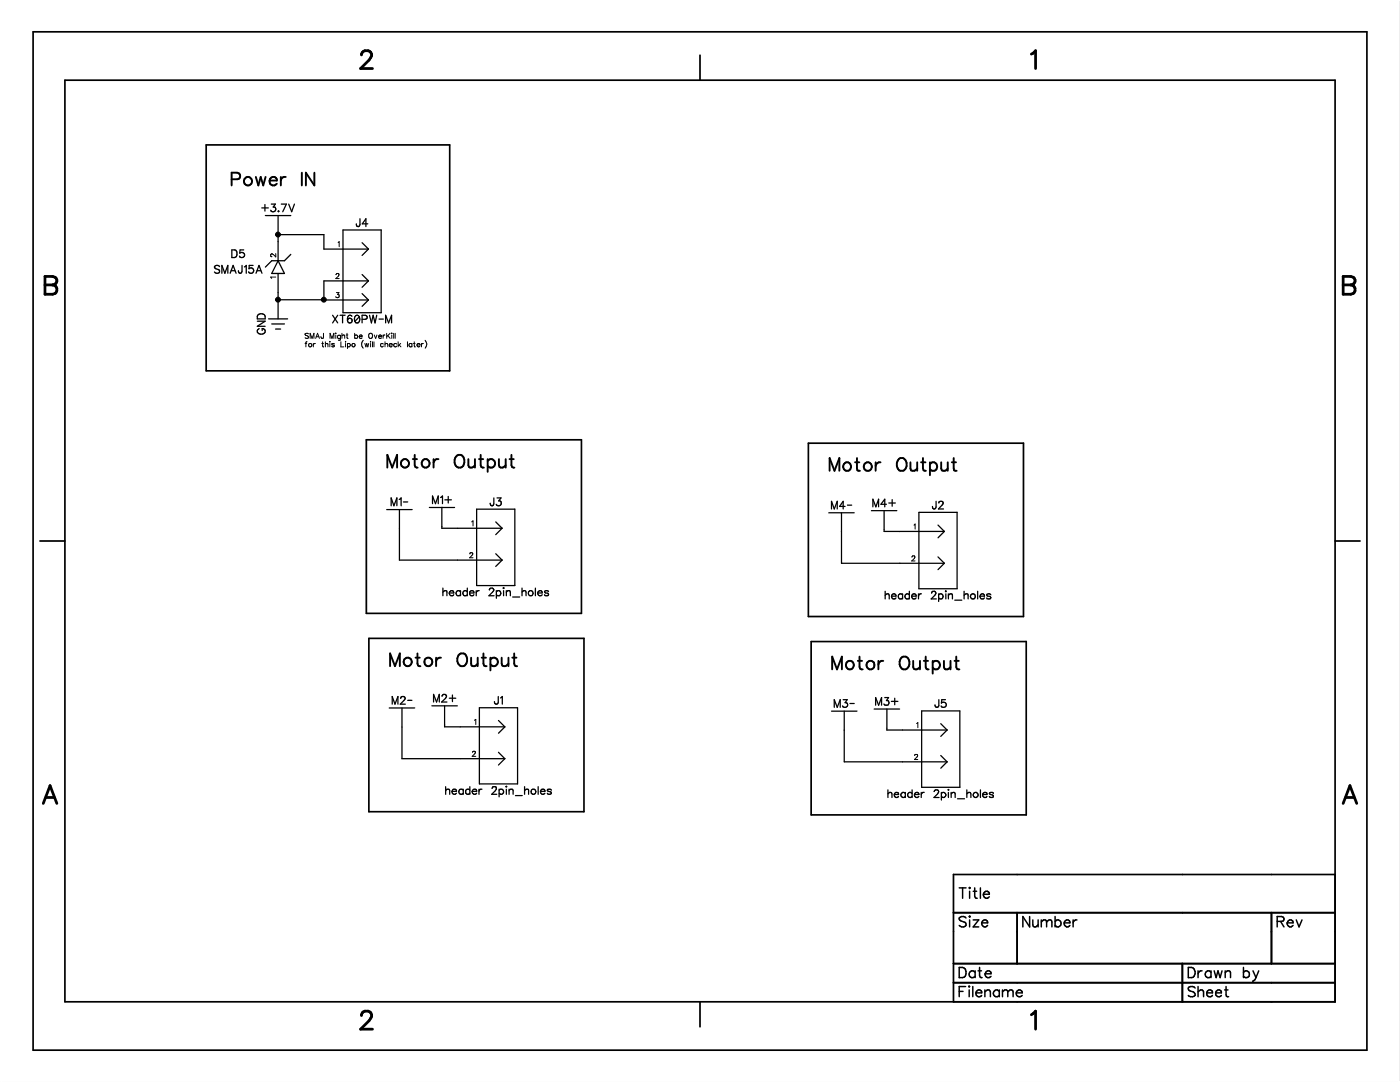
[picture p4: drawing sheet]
<svg xmlns="http://www.w3.org/2000/svg" width="279mm" height="216mm" viewBox="0 0 279 216" stroke-linecap="round" stroke-linejoin="round" font-family="sans-serif">
<g fill="#000" stroke="#000" stroke-width=".2">
<path d="M0 0h279.4v215.9h-279.4z"/>
<circle cx="55.5" cy="46.8" r=".49"/>
<circle cx="55.5" cy="59.8" r=".49"/>
<circle cx="64.6" cy="59.8" r=".49"/>
</g>
<g fill="#fff" stroke="#fff" stroke-width=".2">
<path d="M0 0h279.4v215.9h-279.4z"/>
<path d="M.3 0h278.8v215.9h-278.8z"/>
</g>
<g fill="none" stroke="#000" stroke-width=".2">
<path d="M55 55.3h-1l.2 .2M55 50.6v.7l-.8-.7-.2 .5 .3 .1M67.1 54.8l.2-.2 .3 .1-.1 .4-.5 .5h.7M67.1 58.4h.5l-.2 .4a.34 .34 0 0 1 .3 .3 .34 .34 0 0 1-.3 .3 .34 .34 0 0 1-.4-.2M67.5 48.4l.2-.2v1M60.9 68.5h.3M61.3 68.2l-.3 .2v.8M61.6 66.6l-.3-.1-.4 .1 .1 .3 .6 .3-.3 .3-.4-.1M61.9 67.5v-1l.4 1 .4-1v1M62.5 68.5v.7M62.9 68.5l-.3 .2-.1 .1M63 67.5l.4-1 .4 1"/>
<path d="M63.1 67.2h.5M64.2 68.5h.4M64.4 68.2v.8l.2 .2M64.6 66.5l-.1 .9-.3 .1-.1-.3M64.9 68.7l.5-.1v.6M64.9 68.2v1M65.8 68.1v.1zM65.8 68.5v.7M65.9 67.5v-1l.4 1 .3-1v1M66.7 68.7l-.2-.2-.3 .2 .5 .2v.3h-.3l-.2-.2M66.9 66.5h.2zM67 66.8v.7"/>
<path d="M67.9 66.9v.9l-.4 .1M67.9 67a.34 .34 0 0 0-.4 0 .34 .34 0 0 0 0 .5 .34 .34 0 0 0 .4-.1M68 68.2v1h.6M68.2 66.5v1M68.2 67l.3-.2 .2 .1 .1 .6M69 68.1v.1zM69 68.5v.7M69.1 66.8h.3M69.3 66.5v.8l.2 .2M69.3 68.7l.4-.2 .2 .3-.2 .4-.4-.2M69.3 68.5v1.1M70.8 67a.34 .34 0 0 1 .5-.1 .34 .34 0 0 1 0 .5 .34 .34 0 0 1-.5 0"/>
<path d="M70.8 66.5v1M71.7 67.1l.2 .4 .4-.1M71.8 67l.3-.2 .2 .3h-.6zM72.5 67.9a1.06 1.06 0 0 0 0 1.6M72.8 68.5l.2 .7 .2-.7 .2 .7 .2-.7M73.7 66.6v-.1a.47 .47 0 0 1 .7 .5 .47 .47 0 0 1-.7 .4zM74 68.1v.1zM74 68.5v.7M74.3 68.2v1M74.6 68.2v1M74.7 66.8l.3 .7 .2-.7M75.6 67.1l.1 .4 .5-.1"/>
<path d="M75.6 67l.3-.2 .3 .3h-.6zM76.5 66.8v.7M76.5 68.7a.31 .31 0 0 0-.5-.1 .31 .31 0 0 0 0 .5 .31 .31 0 0 0 .5-.1M76.8 66.8l-.2 .1-.1 .2M76.8 68.7l.5-.1 .1 .6M76.8 68.2v1M77.2 66.5v1M77.4 66.9l.5 .6M77.7 68.8l.1 .4h.3l.2-.2M77.8 68.6h.4l.1 .2h-.6zM77.9 66.5l-.7 .7M78.1 66.5h.1"/>
<path d="M78.2 66.8v.7M78.6 66.5v1M78.9 66.5v1M79.2 68.7a.33 .33 0 0 0-.5-.1 .33 .33 0 0 0 0 .5 .33 .33 0 0 0 .5-.1M79.5 68.2v1M79.7 68.8l.3 .4M80 68.5l-.5 .5M81.3 68.2v1M82.2 68.7a.33 .33 0 0 0-.5-.1 .33 .33 0 0 0 0 .5 .33 .33 0 0 0 .5-.1M82.2 68.5v.7M82.5 68.5h.3M82.7 68.2v.8l.2 .2"/>
<path d="M83.2 68.8l.2 .4h.2l.2-.2M83.4 68.6h.3l.1 .2h-.6zM84.1 68.5v.7M84.5 68.5l-.3 .1-.1 .2M84.8 67.9a1.06 1.06 0 0 1 0 1.6M93.8 110.5h.1M93.8 110.5l.1-.2h.2l.3 .3-.7 .7h.7M94.1 104.1l.3-.2v1M182 111.2l.2-.3 .3 .1v.5l-.6 .4h.7M182.4 104.8l.2-.2v1M94.3 150.1l.2-.2 .4 .2-.2 .3-.5 .5h.8M94.7 143.7l.3-.1v1"/>
<path d="M182.5 150.7a.29 .29 0 0 1 .4-.2 .29 .29 0 0 1 .2 .4l-.6 .7h.7M182.5 150.7h.1M182.9 144.4l.3-.2v1"/>
<circle cx="61.9" cy="68.9" r=".34"/>
<circle cx="70.5" cy="68.9" r=".34"/>
</g>
<g fill="none" stroke="#000" stroke-width=".34">
<path d="M6.6 6.3h266.2v203.2h-266.2zM13 16h253.4v183.9h-253.4zM139.7 11v5M41.1 28.9h48.6v45.1h-48.6zM73.1 87.8h42.9v34.6h-42.9zM161.3 88.4h43v34.6h-43zM8 107.9h5M266.4 107.9h5M73.6 127.4h42.9v34.6h-42.9zM161.9 128h42.9v34.6h-42.9zM266.4 174.5h-76.1v25.4M139.7 199.9v5"/>
<path d="M190.3 182.1h76.1M190.3 192.3h76.1M190.3 196.1h76.1M203 182.1v10.2M236 192.3v7.6M253.7 182.1v10.2"/>
</g>
<g fill="none" stroke="#000" stroke-width=".38">
<path d="M46.2 35.8l1.5-.1a.68 .68 0 0 0 .2-.7 .68 .68 0 0 0-.6-.5h-1.1v2.5M51.1 35.3l.5 1.7 .4-1.7 .5 1.7 .5-1.7M53.8 36a.8 .8 0 0 0 .5 .9 .8 .8 0 0 0 .9-.2M54.1 35.4a.68 .68 0 0 1 .8 0 .68 .68 0 0 1 .3 .6h-1.4zM56 35.3v1.7M57 35.3a.8 .8 0 0 0-1 .7M60.2 34.5v2.5M62.7 34.5v2.5l-1.7-2.5v2.5M77.3 93.3v-2.5l1 2.5 .9-2.5v2.5M82.4 91.6h.8M82.8 90.8v2l.1 .4 .5 .1M86.5 91.6v1.7"/>
<path d="M87.5 91.6a.8 .8 0 0 0-1 .7M91 91.1a.93 .93 0 0 1 1-.3 .93 .93 0 0 1 .7 .9 1.19 1.19 0 0 1-.8 1.6 1.29 1.29 0 0 1-1.1-.8 1.29 1.29 0 0 1 .2-1.4zM93.5 91.6l.1 1.6 .6 .1 .6-.5M94.8 91.6v1.7M95.6 91.6h.8M95.9 90.8v2l.2 .4 .5 .1M97.3 92a.83 .83 0 0 1 1.2-.1 .83 .83 0 0 1 0 1.2 .83 .83 0 0 1-1.2-.1M97.3 91.6v2.5M99.6 91.6l.1 1.6 .6 .1 .6-.5M100.9 91.6v1.7M101.7 91.6h.8M102.1 90.8v2l.1 .4 .5 .1"/>
<path d="M165.6 93.9v-2.5l.9 2.5 1-2.5v2.5M170.6 92.2h.9M171 91.4l.1 2.5h.5M174.8 92.2v1.7M175.7 92.2a.85 .85 0 0 0-.9 .8M179.5 91.5l.2-.1a1.24 1.24 0 0 1 1.2 .6 1.24 1.24 0 0 1-.1 1.3 .94 .94 0 0 1-1 .6 .94 .94 0 0 1-.8-.9 1.76 1.76 0 0 1 .5-1.5zM181.7 92.2l.1 1.7h.7l.5-.4M183 92.2v1.7M183.8 92.2h.9M184.2 91.4v2.1l.1 .4h.5M185.6 92.6a.83 .83 0 0 1 1.4 .3 .83 .83 0 0 1-.9 1l-.5-.3M185.6 92.2v2.6"/>
<path d="M187.8 92.2l.2 1.7a.86 .86 0 0 0 1.1-.4M189.1 92.2v1.7M189.9 92.2h.9M190.3 91.4l.1 2.5h.5M77.9 132.9v-2.5l.9 2.5 1-2.5v2.5M82.9 131.2h.9M83.3 130.4v2l.1 .4 .5 .1M87 131.2v1.7M88 131.2a.85 .85 0 0 0-1 .8M91.8 130.5a.95 .95 0 0 1 1.4 .9 1.12 1.12 0 0 1-.2 1.1 1.12 1.12 0 0 1-1.2 .3 1.52 1.52 0 0 1 0-2.3zM94 131.2l.1 1.6 .6 .1 .6-.5M95.3 131.2v1.7"/>
<path d="M96.1 131.2h.9M96.5 130.4v2l.1 .4 .5 .1M97.9 131.6a.82 .82 0 0 1 1.2-.2 .82 .82 0 0 1 0 1.3 .82 .82 0 0 1-1.2-.2M97.9 131.2v2.6M100.1 131.2l.1 1.6 .6 .1 .7-.5M101.5 131.2v1.7M102.2 131.2h.9M102.6 130.4v2l.1 .4 .5 .1M166.1 133.6v-2.6l.9 2.6 1-2.6v2.6M171.2 131.9h.8M171.5 131v2.1l.2 .3 .5 .2M175.3 131.9v1.7"/>
<path d="M176.3 131.9a.85 .85 0 0 0-1 .7M180 131.1a1.1 1.1 0 0 1 1.3 .2 1.1 1.1 0 0 1 .2 1.3 .97 .97 0 0 1-1 1 .97 .97 0 0 1-1-1 1.58 1.58 0 0 1 .5-1.5zM182.2 131.9l.2 1.5 .6 .2 .6-.5M183.6 131.9v1.7M184.4 131.9h.8M184.7 131v2.1l.2 .3 .4 .2M186.1 132.2a.81 .81 0 0 1 1.2-.1 .81 .81 0 0 1 0 1.2 .81 .81 0 0 1-1.2-.1M186.1 131.9v2.5M188.4 131.9l.1 1.5 .6 .2 .6-.5M189.7 131.9v1.7M190.5 131.9h.8M190.8 131v2.1l.2 .3 .5 .2"/>
<circle cx="49.5" cy="36.1" r=".85"/>
<circle cx="80.8" cy="92.4" r=".85"/>
<circle cx="84.9" cy="92.5" r=".84"/>
<circle cx="169.1" cy="93.1" r=".84"/>
<circle cx="173.2" cy="93.1" r=".84"/>
<circle cx="81.4" cy="132.1" r=".84"/>
<circle cx="85.4" cy="132.1" r=".84"/>
<circle cx="169.6" cy="132.7" r=".83"/>
<circle cx="173.7" cy="132.7" r=".83"/>
</g>
<g fill="none" stroke="#000" stroke-width=".25">
<path d="M43.8 53.2a.56 .56 0 0 0-.5-.3 .56 .56 0 0 0-.5 .4l.3 .3 .6 .2 .1 .5a.6 .6 0 0 1-1 0M44.3 54.5v-1.5l.6 1.5 .6-1.5v1.5M45.9 54.5l.6-1.5 .6 1.5M46.1 54h.8M46.3 49.9h.5a.82 .82 0 0 1 .5 .7 .82 .82 0 0 1-.5 .8h-.5zM48.3 53v1.1l-.1 .3h-.5l-.1-.4M48.6 49.9h-.7l-.1 .6a.55 .55 0 0 1 .9-.1 .55 .55 0 0 1-.1 .9 .55 .55 0 0 1-.8-.2M48.8 53.3l.3-.3v1.5M50.5 53h-.8v.6a.54 .54 0 0 1 .8 0 .54 .54 0 0 1-.1 .8 .54 .54 0 0 1-.8-.2M51.1 54.5l.6-1.5 .6 1.5M51.3 54h.7M52.2 41.5h1.4"/>
<path d="M52.9 40.8v1.3M53 43h5M54.1 40.7h.8l-.4 .6a.5 .5 0 0 1 .5 .8 .5 .5 0 0 1-.9 0l-.1-.1M55.5 46.8h9.1v2.9h8.9M55.5 43v9M55.5 54.6v9M55.5 59.8h9.1M55.5 52l1.3 2.6h-2.6zM55.5 42.2h.2zM56.1 40.7h1l-.7 1.5M57.6 40.7l.6 1.5 .6-1.5M58 50.8l-1.2 1.2h-2.6l-1.2 1.3"/>
<path d="M68.5 45.9h7.6v16.5h-7.6zM71.8 43.6v1.4l-.3 .2-.3-.1-.1-.4M72.3 48.4l1.2 1.3M72.3 54.8l1.2 1.2M72.3 58.6l1.2 1.3M73.4 44.7h-1.1l.7-1.1v1.6M73.5 56h-8.9v3.9h8.9M73.5 49.7l-1.2 1.3M73.5 56l-1.2 1.3M73.5 59.9l-1.2 1.2M51.4 64.1h1.5l-1.5 1h1.5M51.6 62.7l.3-.1 .8 .1 .2 .4v.5h-1.5v-.5z"/>
<path d="M51.7 65.6a.56 .56 0 0 0-.4 .6 .56 .56 0 0 0 .6 .5h.4a.55 .55 0 0 0 .6-.6 .55 .55 0 0 0-.6-.5v.4M53.6 63.6h3.8M54.2 64.6h2.6M55 65.7h1M66.4 62.9l1 1.5M67.4 62.9l-1 1.5M67.9 62.9h1M68.4 62.9v1.5M70.2 63.1a.44 .44 0 0 0-.4-.2 .44 .44 0 0 0-.4 .3l-.1 .7M71.7 63.2a.48 .48 0 0 0-.4-.3 .48 .48 0 0 0-.5 .3v.9M71.7 63.2a.74 .74 0 0 1 .1 .9 .74 .74 0 0 1-.8 .3l-.2-.3M71.7 63.2l-.9 .9"/>
<path d="M72.3 63.7l.8-.1 .2-.4-.4-.3h-.6v1.5M73.7 62.9l.4 1.5 .4-1.5 .3 1.5 .4-1.5M75.6 63.7h.9M77 64.4v-1.5l.6 1.5 .5-1.5v1.5M79.7 99.7l.4-.3v1.5M87.9 99.3l.4-.3v1.5M88.8 99.7h1.3M89.5 99.1v1.3M98.6 99.4v1.1l-.2 .3h-.4l-.2-.4M99.2 99.4h.8l-.5 .5a.52 .52 0 0 1 .4 .9 .52 .52 0 0 1-.9-.2M178.1 99.7v1.3M77.2 101.7h5.1"/>
<path d="M78.1 100.9v-1.5l.5 1.5 .6-1.5v1.5M79.7 101.7v10.1h20.5M80.5 100.2h.9M85.7 101.3h5M86.3 100.5v-1.5l.6 1.5 .6-1.5v1.5M88.2 101.3v4.1h12M88.4 117.3v1.6M88.4 118.2l.4-.3h.4v1M89.7 118.3v.1a.48 .48 0 0 0 .3 .5 .48 .48 0 0 0 .6-.2M89.7 118.1a.43 .43 0 0 1 .6-.2 .43 .43 0 0 1 .3 .4h-.9zM91.9 118.1a.49 .49 0 0 0-.7-.1 .49 .49 0 0 0 0 .7 .49 .49 0 0 0 .7 0M91.9 117.9v1"/>
<path d="M93.3 118.1a.49 .49 0 0 0-.8-.1 .49 .49 0 0 0 0 .7 .49 .49 0 0 0 .8 0M93.3 117.3v1.6M93.7 118.3v.1a.45 .45 0 0 0 .4 .5 .45 .45 0 0 0 .5-.2M93.8 118.1a.43 .43 0 0 1 .5-.2 .43 .43 0 0 1 .3 .4h-.9zM95 117.9v1M95.1 101.6h7.6v15.2h-7.6zM95.6 117.9l-.5 .2-.1 .2M97.7 117.7l.3-.4h.3l.3 .3-.1 .3-.9 1h1M98.9 104.1l1.3 1.3M98.9 110.5l1.3 1.3M99.1 117.9v1.5M99.1 118.1a.49 .49 0 0 1 .7-.1 .49 .49 0 0 1 0 .7 .49 .49 0 0 1-.7 0"/>
<path d="M100.2 105.4l-1.3 1.3M100.2 111.8l-1.3 1.2M100.5 117.9v1M100.5 117.3v.1zM101 117.9v1M101 118.2l.4-.3h.4l.1 1M102.3 119.1h1.4M104.2 118.2l.3-.3h.4l.1 1M104.2 117.3v1.6M106.8 117.3v1.6M107.3 118.3v.1a.48 .48 0 0 0 .4 .5 .48 .48 0 0 0 .5-.2M107.4 118.1a.43 .43 0 0 1 .5-.2 .43 .43 0 0 1 .3 .4h-.9z"/>
<path d="M109.5 118.1a.47 .47 0 0 0-.8 0l.2 .2 .4 .1 .2 .2-.1 .2-.2 .1-.4-.1-.1-.1M165.4 102.3h5.1M165.9 101.6v-1.6l.6 1.6 .6-1.6v1.6M167.9 102.3v10.1h20.6M168.7 101h-1.1l.7-1v1.6M169.1 100.8h.9M173.9 101.9h5.1M174.2 101.1v-1.5l.6 1.5 .5-1.5v1.5M176.4 101.9v4.1h12.1M176.7 118v1.5M176.7 118.8l.3-.3 .4 .1 .1 .9M176.9 100.6h-1.1l.8-1v1.5"/>
<path d="M177.4 100.4h1.3M177.9 119v.1a.48 .48 0 0 0 .4 .4 .48 .48 0 0 0 .5-.2M178.1 118.6l.4-.1 .3 .5h-.9zM180.1 118.7a.48 .48 0 0 0-.7-.1 .48 .48 0 0 0 0 .7 .48 .48 0 0 0 .7 0M180.1 118.5v1M181.5 118.7a.49 .49 0 0 0-.7-.1 .49 .49 0 0 0 0 .8 .49 .49 0 0 0 .7-.1M181.5 118v1.5M181.9 119v.1a.48 .48 0 0 0 .4 .4 .48 .48 0 0 0 .5-.2M182.2 118.6l.3-.1 .3 .5h-.9zM183.3 118.5v1M183.4 102.2h7.6v15.3h-7.6zM183.9 118.5a.5 .5 0 0 0-.6 .5"/>
<path d="M185.9 118.4l.3-.4 .4 .1 .2 .2-.2 .5-.8 .7h1.1M186.8 100l-.1 1.4-.3 .2-.3-.2v-.4M187.2 104.8l1.3 1.2M187.2 111.1l1.3 1.3M187.3 118.5v1.5M187.3 118.7a.49 .49 0 0 1 .8-.1 .49 .49 0 0 1 0 .8 .49 .49 0 0 1-.8-.1M187.4 100.4a.44 .44 0 0 1 .4-.4 .44 .44 0 0 1 .4 .3v.3l-.9 1h1M188.5 106l-1.3 1.3M188.5 112.4l-1.3 1.3M188.8 117.9v.2zM188.8 118.5v1M189.3 118.8l.4-.3 .3 .1 .1 .9"/>
<path d="M189.3 118.5v1M190.5 119.8h1.4M192.4 118.8l.4-.3 .4 .1v.9M192.4 118v1.5M195.1 118v1.5M195.6 119v.1a.48 .48 0 0 0 .3 .4 .48 .48 0 0 0 .6-.2M195.8 118.6l.4-.1 .3 .5h-.9zM197.7 118.7a.4 .4 0 0 0-.4-.2 .4 .4 0 0 0-.3 .4l.7 .2v.2l-.3 .2h-.4l-.1-.2M80 139.4l.3-.4h.3l.3 .3-.1 .3-.9 .9h1M81.4 139.7h.8M88.2 138.9l.3-.3h.3l.3 .3-.2 .5-.8 .7h1.1M89.7 139.3h1.3"/>
<path d="M90.3 138.7v1.3M99.4 139v1.4l-.4 .1-.2-.1-.1-.4M99.9 139.3l.3-.3v1.5M168.3 139.6h.8l-.4 .6a.5 .5 0 0 1 .3 .8 .5 .5 0 0 1-.9-.2M176.6 139.2h.7l-.4 .6a.51 .51 0 0 1 .4 .8 .51 .51 0 0 1-.9-.1M177.9 140h1.3M178.6 139.3v1.3M187.4 139.6l-.1 1.4-.4 .1-.2-.1-.1-.4M188.7 139.6h-.7l-.1 .7a.54 .54 0 0 1 .8-.1 .54 .54 0 0 1-.1 .8 .54 .54 0 0 1-.8-.2M77.7 141.3h5.1M78.3 140.5v-1.5l.5 1.5 .6-1.5v1.5M80.2 141.3v10.1h20.6"/>
<path d="M86.2 140.8h5.1M86.5 140.1v-1.5l.6 1.5 .6-1.5v1.5M88.7 140.8v4.2h12.1M88.9 157v1.5M88.9 157.8l.3-.3h.5v1M90.2 157.9v.1a.48 .48 0 0 0 .4 .5 .48 .48 0 0 0 .5-.2M90.4 157.5h.5l.2 .4h-.9zM92.5 157.7a.5 .5 0 0 0-.8-.1 .5 .5 0 0 0 0 .8 .5 .5 0 0 0 .8-.1M92.5 157.5v1M93.8 157.7a.48 .48 0 0 0-.7-.1 .48 .48 0 0 0 0 .7 .48 .48 0 0 0 .7 0M93.8 157v1.5M94.2 157.9l.1 .4a.47 .47 0 0 0 .8 0"/>
<path d="M94.3 157.7l.3-.2h.4l.1 .4h-.9zM95.6 157.5v1M95.7 141.2h7.6v15.2h-7.6zM96.2 157.5a.45 .45 0 0 0-.6 .4M98.2 157.3l.1-.3h.5l.2 .1 .1 .3-1 1.1h1M99.5 143.8l1.3 1.2M99.5 150.1l1.3 1.3M99.6 157.7a.5 .5 0 0 1 .7-.1 .5 .5 0 0 1 0 .8 .5 .5 0 0 1-.7-.1M99.6 157.5v1.5M100.8 145l-1.3 1.3M100.8 151.4l-1.3 1.3M101 156.9v.1z"/>
<path d="M101 157.5v1M101.6 157.8l.2-.3h.5l.1 1M101.6 157.5v1M102.9 158.8h1.3M104.7 157.8l.4-.3h.4v1M104.7 157v1.5M107.4 157v1.5M107.9 157.9v.1a.48 .48 0 0 0 .3 .5 .48 .48 0 0 0 .6-.2M108.1 157.5h.5l.2 .4h-.9zM110 157.7l-.3-.2h-.4l-.1 .2 .2 .2 .5 .1 .1 .3a.47 .47 0 0 1-.8 0M165.9 141.9h5.1M166.5 141.1v-1.5l.6 1.5 .6-1.5v1.5"/>
<path d="M168.5 141.9v10.1h20.5M169.6 140.4h.9M174.5 141.5h5M174.8 140.7v-1.5l.5 1.5 .6-1.5v1.5M177 141.5v4.2h12M177.2 157.6v1.5M177.2 158.4l.3-.3 .4 .1 .1 .9M178.5 158.5a.47 .47 0 0 0 .2 .6 .47 .47 0 0 0 .6-.2M178.5 158.3a.49 .49 0 0 1 .8-.1v.3h-.8zM180.7 158.3a.5 .5 0 0 0-.8 0 .5 .5 0 0 0 0 .7 .5 .5 0 0 0 .8-.1M180.7 158.1v1M182 158.3a.5 .5 0 0 0-.7 0 .5 .5 0 0 0 0 .7 .5 .5 0 0 0 .7-.1"/>
<path d="M182 157.6v1.5M182.5 158.5v.2a.48 .48 0 0 0 .4 .4 .48 .48 0 0 0 .5-.2M182.7 158.2l.4-.1 .2 .1 .1 .3h-.9zM183.9 158.1v1M183.9 141.9h7.7v15.2h-7.7zM184.4 158.1a.51 .51 0 0 0-.5 .4M186.4 157.9l.3-.3h.3l.2 .1 .1 .3-.9 1.1h1M187.7 144.4l1.3 1.3M187.7 150.7l1.3 1.3M187.9 158.3a.5 .5 0 0 1 .7 0 .5 .5 0 0 1 0 .7 .5 .5 0 0 1-.7-.1M187.9 158.1v1.5M189 145.7l-1.3 1.2"/>
<path d="M189 152l-1.3 1.3M189.3 158.1v1M189.3 157.5v.1zM189.8 158.4l.4-.3 .3 .1 .1 .9M189.8 158.1v1M191.1 159.4h1.4M193 158.4l.3-.3 .4 .1 .1 .9M193 157.6v1.5M195.7 157.6v1.5M196.1 158.5a.47 .47 0 0 0 .3 .6 .47 .47 0 0 0 .6-.2M196.2 158.3a.49 .49 0 0 1 .7-.1l.1 .3h-.9zM198.2 158.3a.46 .46 0 0 0-.8 0l.8 .4v.2a.46 .46 0 0 1-.8 0"/>
<circle cx="69.8" cy="64" r=".47"/>
<circle cx="105.9" cy="118.4" r=".49"/>
<circle cx="194.1" cy="119" r=".51"/>
<circle cx="106.4" cy="158" r=".5"/>
<circle cx="194.7" cy="158.6" r=".51"/>
</g>
<path d="M72.1 11a.88 .88 0 0 1 .7-.9h.7a.87 .87 0 0 1 .5 1.4l-2 2.2h2.3M205.8 10.8l.9-.7v3.6M9 55.2h1.5l.5 .1a.82 .82 0 0 1 0 1.4l-.5 .2a.93 .93 0 0 1 .9 .9 .93 .93 0 0 1-.9 .9h-1.5zM9 56.9h1.5M268.1 55.2h1.5l.5 .1a.82 .82 0 0 1 0 1.4l-.5 .2a.93 .93 0 0 1 .9 .9 .93 .93 0 0 1-.9 .9h-1.5zM268.1 56.9h1.5M9.1 159.1h1.7M268.6 159.1h1.7M8.6 160.3l1.4-3.5 1.3 3.5M268.1 160.3l1.3-3.5 1.4 3.5M72.1 202.6a.88 .88 0 0 1 .7-.8h.7a.89 .89 0 0 1 .5 1.4l-2 2.2h2.3M205.8 202.5l.9-.7v3.6" fill="none" stroke="#000" stroke-width=".55"/>
<g fill="none" stroke="#000" stroke-width=".3">
<path d="M191.4 177.2h1.4M192.1 177.2v2M193.5 177.1l.1 .1-.1 .1zM193.5 177.8v1.4M194.2 177.8h.7M194.5 177.2v1.6l.1 .3 .4 .1M195.7 177.2v2M196.3 178.4a.66 .66 0 0 0 .3 .8 .66 .66 0 0 0 .8-.3M196.6 178a.55 .55 0 0 1 .5-.1 .55 .55 0 0 1 .3 .5h-1.1zM191.4 193h.7a1.09 1.09 0 0 1 .7 1.1 1.09 1.09 0 0 1-.7 1h-.7zM191.4 197.8h.8M192.7 196.8h-1.3v2.1"/>
<path d="M192.8 183.2a.76 .76 0 0 0-.8-.3 .76 .76 0 0 0-.6 .5l.2 .3 1 .4a.5 .5 0 0 1 0 .7 .91 .91 0 0 1-1.2-.1M193.3 196.8h.2zM193.4 197.5v1.4M193.5 183.6v1.4M193.5 182.8l.1 .1-.1 .1zM194.1 196.8v2.1M194.2 183.6h1.1l-1.1 1.4h1.1M194.6 194a.66 .66 0 0 0-1-.1 .66 .66 0 0 0 0 1 .66 .66 0 0 0 1-.1M194.6 193.7v1.4M194.8 198.1a.64 .64 0 0 0 .3 .7 .64 .64 0 0 0 .8-.2M194.9 197.8a.56 .56 0 0 1 .6-.3 .56 .56 0 0 1 .4 .6h-1.1zM195.2 193.7h.7"/>
<path d="M195.5 193v1.7l.1 .3 .4 .1M195.9 184.1a.66 .66 0 0 0 .4 .8 .66 .66 0 0 0 .8-.2M196 183.9a.56 .56 0 0 1 .7-.3 .56 .56 0 0 1 .4 .5h-1.2zM196.6 197.5v1.4M196.6 197.9l.5-.4 .4 .2 .2 .2v1M196.6 194.3a.66 .66 0 0 0 .4 .7 .66 .66 0 0 0 .8-.2M196.9 193.8a.55 .55 0 0 1 .6 0 .55 .55 0 0 1 .3 .5h-1.2zM199.4 197.8a.66 .66 0 0 0-.9-.1 .66 .66 0 0 0 0 1 .66 .66 0 0 0 .9-.1M199.4 197.5v1.4M200.1 197.9l.4-.4 .5 .2 .1 .2M200.1 197.5v1.4M201.1 197.9l.5-.4 .5 .2 .1 1.2"/>
<path d="M201.1 197.9v1M202.8 198.1a.66 .66 0 0 0 .4 .7 .66 .66 0 0 0 .8-.2M202.9 197.8a.58 .58 0 0 1 .7-.3 .58 .58 0 0 1 .4 .6h-1.2zM205.5 182.9v2.1l-1.4-2.1v2.1M206.1 183.6l.1 1.2 .5 .2 .5-.5M207.2 183.6v1.4M207.8 184l.5-.4 .5 .1 .1 .3M207.8 183.6v1.4M208.9 184l.5-.4 .4 .1 .1 1.3M208.9 184v1M210.6 183.9a.66 .66 0 0 1 .9-.1 .66 .66 0 0 1 0 .9 .66 .66 0 0 1-.9 0M210.6 182.9v2.1"/>
<path d="M212.4 184.1a.64 .64 0 0 0 .4 .8 .64 .64 0 0 0 .7-.2M212.5 183.9a.56 .56 0 0 1 .6-.3 .56 .56 0 0 1 .4 .5h-1.1zM214.2 183.6v1.4M214.9 183.6a.72 .72 0 0 0-.7 .5M237.2 193h.6a1.09 1.09 0 0 1 .7 1.1 1.09 1.09 0 0 1-.7 1h-.6zM238.5 197.1a.75 .75 0 0 0-.7-.3 .75 .75 0 0 0-.6 .6l.1 .3 1 .3 .2 .6a.99 .99 0 0 1-1.3 0M239.1 193.7v1.4M239.1 196.8v2.1M239.1 197.9l.5-.4 .5 .2 .1 .2v1M239.9 193.7a.73 .73 0 0 0-.8 .6M240.8 198.1a.63 .63 0 0 0 .4 .8 .63 .63 0 0 0 .8-.3M240.9 197.8a.56 .56 0 0 1 .7-.3 .56 .56 0 0 1 .4 .6h-1.2z"/>
<path d="M241.7 194a.65 .65 0 0 0-1-.1 .65 .65 0 0 0 0 1 .65 .65 0 0 0 1-.1M241.7 193.7v1.4M242.3 193.7l.4 1.4 .4-1.4 .4 1.4 .4-1.4M242.6 198.1a.64 .64 0 0 0 .4 .7 .64 .64 0 0 0 .8-.2M242.7 197.8a.56 .56 0 0 1 .7-.3 .56 .56 0 0 1 .4 .6h-1.2zM244.4 197.5h.7M244.5 194.1a.63 .63 0 0 1 1-.3l.1 1.3M244.5 193.7v1.4M244.7 196.8v1.7l.1 .3 .4 .1M248.2 194a.66 .66 0 0 1 .9-.1 .66 .66 0 0 1 0 1 .66 .66 0 0 1-.9-.1M248.2 193v2.1M250.1 193.7l.6 1.4"/>
<path d="M250.7 195.1l-.3 .4-.4 .3M251.2 193.7l-.5 1.4M254.9 183.9l1.2-.1 .1-.3v-.4l-.4-.2h-.9v2.1M255.6 183.9l.6 1.1M256.9 184.1a.66 .66 0 0 0 .4 .8 .66 .66 0 0 0 .8-.2M257.2 183.7a.55 .55 0 0 1 .6-.1 .55 .55 0 0 1 .3 .5h-1.2zM258.7 183.6l.5 1.4 .6-1.4"/>
</g>
<g font-size="5.9">
<text x="71.7" y="14.8">2</text>
<text x="205.5" y="14.8">1</text>
<text x="8.7" y="59.8">B</text>
<text x="267.8" y="59.8">B</text>
<text x="8.4" y="161.4">A</text>
<text x="267.8" y="161.4">A</text>
<text x="71.7" y="206.4">2</text>
<text x="205.5" y="206.4">1</text>
</g>
<g font-size="4.2">
<text x="46" y="37.8">Power IN</text>
<text x="77.1" y="94.1">Motor Output</text>
<text x="165.4" y="94.7">Motor Output</text>
<text x="77.6" y="133.7">Motor Output</text>
<text x="165.9" y="134.3">Motor Output</text>
</g>
<g font-size="3.4">
<text x="191.3" y="179.8">Title</text>
<text x="191.3" y="185.6">Size</text>
<text x="204" y="185.6">Number</text>
<text x="254.7" y="185.6">Rev</text>
<text x="191.3" y="195.7">Date</text>
<text x="237" y="195.7">Drawn by</text>
<text x="191.3" y="199.5">Filename</text>
<text x="237" y="199.5">Sheet</text>
</g>
<g font-size="2.5">
<text x="52.1" y="42.7">+3.7V</text>
<text x="71" y="45.7">J4</text>
<text x="46.2" y="51.9">D5</text>
<text x="42.7" y="55">SMAJ15A</text>
<text x="66.2" y="64.9">XT60PW-M</text>
<text x="53.4" y="66.8" transform="rotate(-90 53.4 66.8)">GND</text>
<text x="77.9" y="101.4">M1-</text>
<text x="86.2" y="101">M1+</text>
<text x="97.7" y="101.4">J3</text>
<text x="174.1" y="101.6">M4+</text>
<text x="165.8" y="102">M4-</text>
<text x="186" y="102">J2</text>
<text x="88.3" y="119.3">header 2pin_holes</text>
<text x="176.5" y="120">header 2pin_holes</text>
<text x="78.1" y="141">M2-</text>
<text x="86.4" y="140.6">M2+</text>
<text x="98.6" y="141">J1</text>
<text x="166.4" y="141.6">M3-</text>
<text x="174.7" y="141.2">M3+</text>
<text x="186.5" y="141.6">J5</text>
<text x="88.8" y="159">header 2pin_holes</text>
<text x="177.1" y="159.6">header 2pin_holes</text>
</g>
<g font-size="1.7">
<text x="55.4" y="51.4" transform="rotate(-90 55.4 51.4)">2</text>
<text x="67.4" y="49.6">1</text>
<text x="55.4" y="55.6" transform="rotate(-90 55.4 55.6)">1</text>
<text x="67" y="55.9">2</text>
<text x="67" y="59.7">3</text>
<text x="60.8" y="67.8">SMAJ Might be OverKill</text>
<text x="60.8" y="69.5">for this Lipo (will check later)</text>
<text x="94.1" y="105.3">1</text>
<text x="182.3" y="105.9">1</text>
<text x="93.6" y="111.6">2</text>
<text x="181.9" y="112.3">2</text>
<text x="94.6" y="144.9">1</text>
<text x="182.9" y="145.5">1</text>
<text x="94.2" y="151.2">2</text>
<text x="182.4" y="151.9">2</text>
</g>
</svg>
